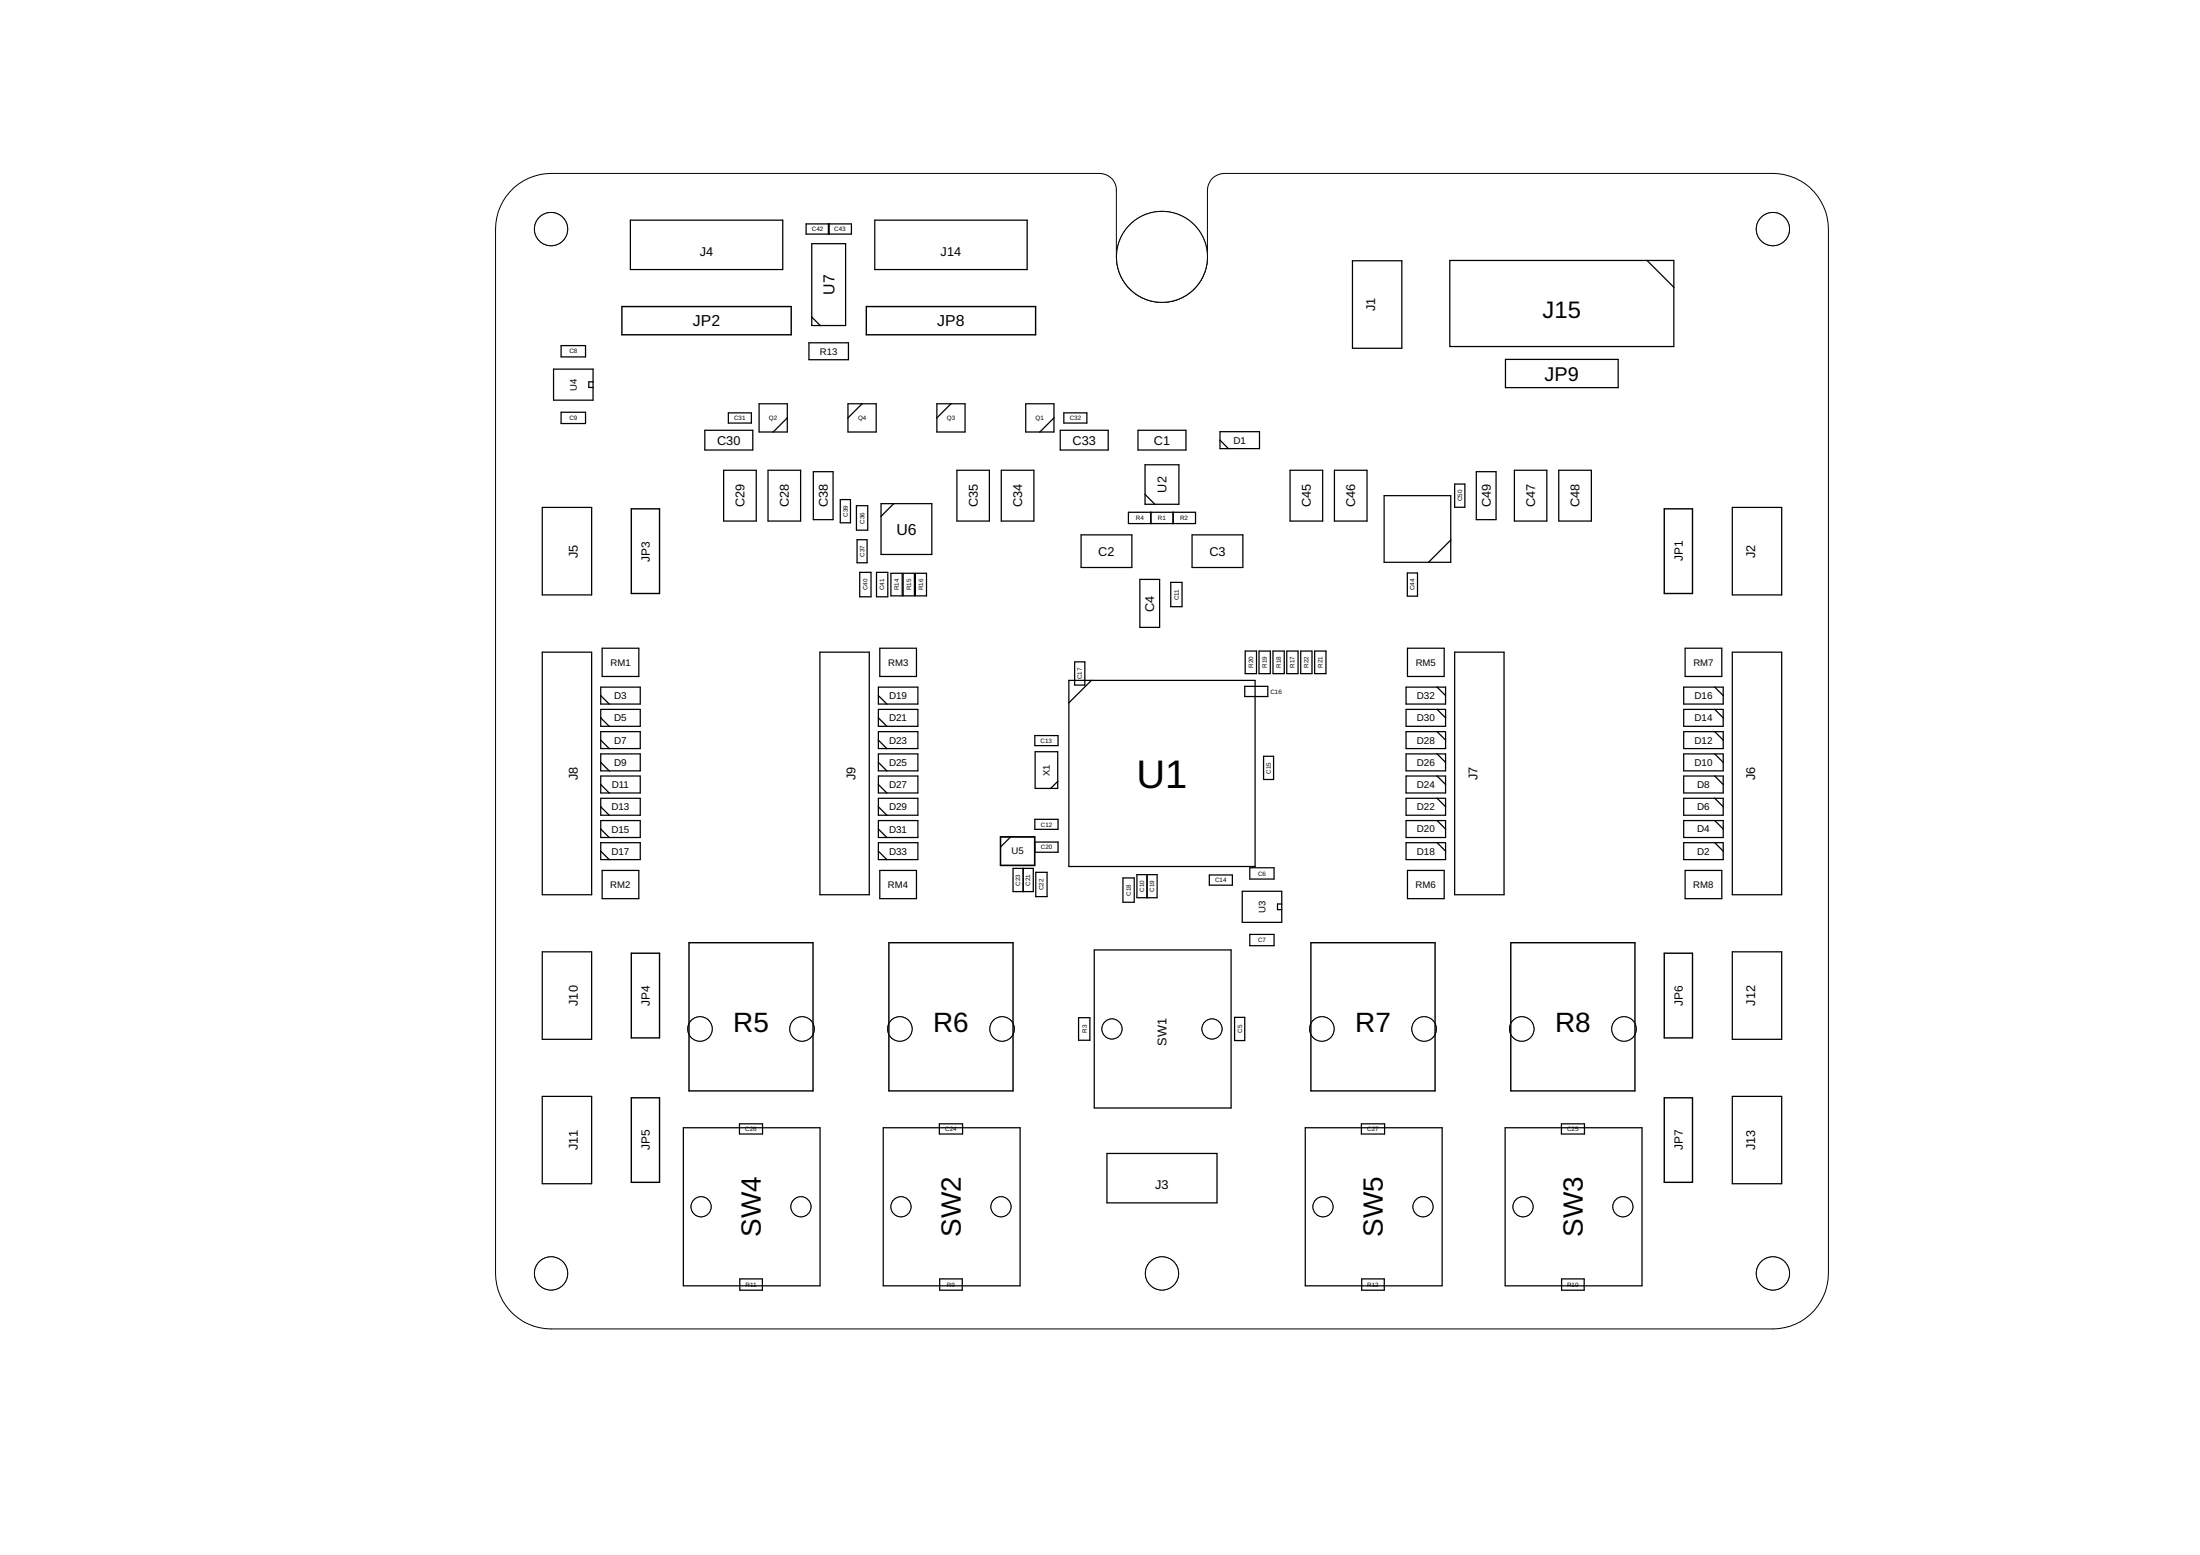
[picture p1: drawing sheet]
<svg xmlns="http://www.w3.org/2000/svg" width="297mm" height="210mm" viewBox="0 0 297 210" stroke-linecap="round" stroke-linejoin="round" font-family="sans-serif">
<g fill="none" stroke="#000" stroke-width=".14">
<path d="M69.4 25.3a7.6 7.6 0 0 1 5-1.9h74.1a2.26 2.26 0 0 1 2.2 2.3v9a6.1 6.1 0 0 0 6.2 6.1 6.1 6.1 0 0 0 6.1-6.1v-9a2.26 2.26 0 0 1 2.3-2.3h74.1a7.5 7.5 0 0 1 7.5 7.5v141a7.5 7.5 0 0 1-7.5 7.5h-165a7.5 7.5 0 0 1-7.5-7.5v-141a7.7 7.7 0 0 1 2.5-5.6z"/>
<circle cx="239.4" cy="30.9" r="2.24"/>
</g>
<circle cx="239.4" cy="30.9" r="2.24" fill="#fff" stroke="#000" stroke-width=".14"/>
<circle cx="239.4" cy="171.9" r="2.24" fill="none" stroke="#000" stroke-width=".14"/>
<circle cx="239.4" cy="171.9" r="2.24" fill="#fff" stroke="#000" stroke-width=".14"/>
<circle cx="74.4" cy="171.9" r="2.24" fill="none" stroke="#000" stroke-width=".14"/>
<circle cx="74.4" cy="171.9" r="2.24" fill="#fff" stroke="#000" stroke-width=".14"/>
<circle cx="74.4" cy="30.9" r="2.24" fill="none" stroke="#000" stroke-width=".14"/>
<circle cx="74.4" cy="30.9" r="2.24" fill="#fff" stroke="#000" stroke-width=".14"/>
<circle cx="156.9" cy="34.7" r="6.1" fill="none" stroke="#000" stroke-width=".14"/>
<circle cx="156.9" cy="34.7" r="6.1" fill="#fff" stroke="#000" stroke-width=".14"/>
<circle cx="156.9" cy="171.9" r="2.24" fill="none" stroke="#000" stroke-width=".14"/>
<circle cx="156.9" cy="171.9" r="2.24" fill="#fff" stroke="#000" stroke-width=".14"/>
<circle cx="192.3" cy="138.9" r="1.65" fill="none" stroke="#000" stroke-width=".14"/>
<circle cx="192.3" cy="138.9" r="1.65" fill="#fff" stroke="#000" stroke-width=".14"/>
<circle cx="178.5" cy="138.9" r="1.65" fill="none" stroke="#000" stroke-width=".14"/>
<circle cx="178.5" cy="138.9" r="1.65" fill="#fff" stroke="#000" stroke-width=".14"/>
<circle cx="219.3" cy="138.9" r="1.65" fill="none" stroke="#000" stroke-width=".14"/>
<circle cx="219.3" cy="138.9" r="1.65" fill="#fff" stroke="#000" stroke-width=".14"/>
<circle cx="205.5" cy="138.9" r="1.65" fill="none" stroke="#000" stroke-width=".14"/>
<circle cx="205.5" cy="138.9" r="1.65" fill="#fff" stroke="#000" stroke-width=".14"/>
<circle cx="108.3" cy="138.9" r="1.65" fill="none" stroke="#000" stroke-width=".14"/>
<circle cx="108.3" cy="138.9" r="1.65" fill="#fff" stroke="#000" stroke-width=".14"/>
<circle cx="94.5" cy="138.9" r="1.65" fill="none" stroke="#000" stroke-width=".14"/>
<circle cx="94.5" cy="138.9" r="1.65" fill="#fff" stroke="#000" stroke-width=".14"/>
<circle cx="135.3" cy="138.9" r="1.65" fill="none" stroke="#000" stroke-width=".14"/>
<circle cx="135.3" cy="138.9" r="1.65" fill="#fff" stroke="#000" stroke-width=".14"/>
<circle cx="121.5" cy="138.9" r="1.65" fill="none" stroke="#000" stroke-width=".14"/>
<circle cx="121.5" cy="138.9" r="1.65" fill="#fff" stroke="#000" stroke-width=".14"/>
<circle cx="150.1" cy="138.9" r="1.35" fill="none" stroke="#000" stroke-width=".14"/>
<circle cx="150.1" cy="138.9" r="1.35" fill="#fff" stroke="#000" stroke-width=".14"/>
<circle cx="163.6" cy="138.9" r="1.35" fill="none" stroke="#000" stroke-width=".14"/>
<circle cx="163.6" cy="138.9" r="1.35" fill="#fff" stroke="#000" stroke-width=".14"/>
<circle cx="121.6" cy="162.9" r="1.35" fill="none" stroke="#000" stroke-width=".14"/>
<circle cx="121.6" cy="162.9" r="1.35" fill="#fff" stroke="#000" stroke-width=".14"/>
<circle cx="135.1" cy="162.9" r="1.35" fill="none" stroke="#000" stroke-width=".14"/>
<circle cx="135.1" cy="162.9" r="1.35" fill="#fff" stroke="#000" stroke-width=".14"/>
<circle cx="205.6" cy="162.9" r="1.35" fill="none" stroke="#000" stroke-width=".14"/>
<circle cx="205.6" cy="162.9" r="1.35" fill="#fff" stroke="#000" stroke-width=".14"/>
<circle cx="219.1" cy="162.9" r="1.35" fill="none" stroke="#000" stroke-width=".14"/>
<circle cx="219.1" cy="162.9" r="1.35" fill="#fff" stroke="#000" stroke-width=".14"/>
<circle cx="94.7" cy="162.9" r="1.35" fill="none" stroke="#000" stroke-width=".14"/>
<circle cx="94.7" cy="162.9" r="1.35" fill="#fff" stroke="#000" stroke-width=".14"/>
<circle cx="108.1" cy="162.9" r="1.35" fill="none" stroke="#000" stroke-width=".14"/>
<circle cx="108.1" cy="162.9" r="1.35" fill="#fff" stroke="#000" stroke-width=".14"/>
<circle cx="178.6" cy="162.9" r="1.35" fill="none" stroke="#000" stroke-width=".14"/>
<circle cx="178.6" cy="162.9" r="1.35" fill="#fff" stroke="#000" stroke-width=".14"/>
<circle cx="192.1" cy="162.9" r="1.35" fill="none" stroke="#000" stroke-width=".14"/>
<circle cx="192.1" cy="162.9" r="1.35" fill="#fff" stroke="#000" stroke-width=".14"/>
<g fill="none" stroke="#000" stroke-width=".17">
<path d="M85.1 29.7h20.6v6.7h-20.6zM108.8 30.2h6.2v1.4h-6.2zM109.6 32.9h4.6v11h-4.6zM111.8 30.2v1.4M112 30.2v1.4M118.1 29.7h20.6v6.7h-20.6zM182.6 35.2h6.7v11.8h-6.7zM195.7 35.2h30.3v11.6h-30.3zM222.4 35.2l3.6 3.6M74.7 49.8h5.4v4.2h-5.4zM75.8 46.7h3.3v1.5h-3.3zM75.8 55.6h3.3v1.6h-3.3z"/>
<path d="M80.1 51.5h-.6v.8h.6M95.2 58.1h6.4v2.6h-6.4zM98.3 55.7h3.2v1.4h-3.2zM102.5 54.5h3.8v3.8h-3.8zM106.3 56.4l-1.9 1.9M109.2 46.3h5.4v2.3h-5.4zM109.6 42.8l1.1 1.1M114.5 54.5h3.8v3.8h-3.8zM116.4 54.5l-1.9 1.9M126.5 54.5h3.8v3.8h-3.8zM128.4 54.5l-1.9 1.9M138.5 54.5h3.8v3.8h-3.8z"/>
<path d="M142.3 56.4l-1.9 1.9M143.2 58.1h6.4v2.6h-6.4zM143.6 55.7h3.1v1.4h-3.1zM153.6 58.1h6.5v2.6h-6.5zM164.7 58.3h5.4v2.3h-5.4zM164.7 59.4l1.2 1.2M203.3 48.5h15.2v3.8h-15.2zM73.2 68.5h6.7v11.8h-6.7zM97.7 63.5h4.4v6.8h-4.4zM103.7 63.5h4.4v6.8h-4.4zM109.8 63.7h2.7v6.4h-2.7zM113.5 67.4h1.3v3.2h-1.3z"/>
<path d="M115.6 68.3h1.6v3.3h-1.6zM115.7 72.9h1.4v3.1h-1.4zM116.1 77.3h1.5v3.3h-1.5zM118.3 77.3h1.6v3.3h-1.6zM119 68h6.8v6.8h-6.8zM120.3 77.4h1.5v3h-1.5zM120.7 68l-1.7 1.7M121.9 77.4h1.6v3h-1.6zM123.6 77.4h1.5v3h-1.5zM129.2 63.5h4.4v6.8h-4.4zM135.2 63.5h4.4v6.8h-4.4zM146 72.2h6.8v4.4h-6.8z"/>
<path d="M152.4 69.2h9v1.5h-9zM153.9 78.2h2.7v6.5h-2.7zM154.6 62.7h4.6v5.4h-4.6zM154.6 66.7l1.3 1.4M155.4 69.2v1.5M158.1 78.6h1.5v3.3h-1.5zM158.4 69.2v1.5M161 72.2h6.8v4.4h-6.8zM174.2 63.5h4.4v6.8h-4.4zM180.2 63.5h4.4v6.8h-4.4zM186.9 66.9h9v9h-9zM190 77.3h1.4v3.2h-1.4z"/>
<path d="M195.9 72.9l-3 3M196.4 65.3h1.4v3.2h-1.4zM199.3 63.7h2.7v6.4h-2.7zM204.5 63.5h4.4v6.8h-4.4zM210.5 63.5h4.4v6.8h-4.4zM233.9 68.5h6.7v11.8h-6.7zM73.2 88h6.7v32.8h-6.7zM81.1 92.8h5.3v2.2h-5.3zM81.1 95.8h5.3v2.2h-5.3zM81.1 98.8h5.3v2.2h-5.3zM81.1 93.9l1.2 1.1M81.1 99.9l1.2 1.1"/>
<path d="M81.1 96.9l1.2 1.1M81.3 87.5h5v3.8h-5zM110.7 88h6.7v32.8h-6.7zM118.6 92.8h5.3v2.2h-5.3zM118.6 98.8h5.3v2.2h-5.3zM118.6 95.8h5.3v2.2h-5.3zM118.6 93.9l1.1 1.1M118.6 99.9l1.1 1.1M118.6 96.9l1.1 1.1M118.8 87.5h4.9v3.8h-4.9zM139.7 99.3h3.2v1.3h-3.2zM144.3 91.8h25.2v25.2h-25.2z"/>
<path d="M145.1 89.3h1.4v3.2h-1.4zM147.4 91.8l-3.1 3.1M168.1 92.6h3.1v1.4h-3.1zM168.1 87.9h1.6v3h-1.6zM170 87.9h1.5v3h-1.5zM171.9 87.9h1.5v3h-1.5zM173.7 87.9h1.6v3h-1.6zM175.6 87.9h1.5v3h-1.5zM177.5 87.9h1.5v3h-1.5zM189.8 92.8h5.4v2.2h-5.4zM189.8 98.8h5.4v2.2h-5.4zM189.8 95.8h5.4v2.2h-5.4z"/>
<path d="M190 87.5h5v3.8h-5zM194 98.8l1.2 1.1M194 95.8l1.2 1.1M194 92.8l1.2 1.1M196.4 88h6.7v32.8h-6.7zM227.3 92.8h5.4v2.2h-5.4zM227.3 98.8h5.4v2.2h-5.4zM227.3 95.8h5.4v2.2h-5.4zM227.5 87.5h5v3.8h-5zM231.5 98.8l1.2 1.1M231.5 95.8l1.2 1.1M231.5 92.8l1.2 1.1"/>
<path d="M233.9 88h6.7v32.8h-6.7zM81.1 101.8h5.3v2.3h-5.3zM81.1 104.8h5.3v2.2h-5.3zM81.1 107.8h5.3v2.2h-5.3zM81.1 110.8h5.3v2.3h-5.3zM81.1 113.7h5.3v2.3h-5.3zM81.1 105.9l1.2 1.1M81.1 111.9l1.2 1.2M81.1 102.9l1.2 1.2M81.1 108.9l1.2 1.1M81.1 114.9l1.2 1.1M81.3 117.5h5v3.8h-5z"/>
<path d="M118.6 104.8h5.3v2.2h-5.3zM118.6 110.8h5.3v2.3h-5.3zM118.6 101.8h5.3v2.3h-5.3zM118.6 107.8h5.3v2.2h-5.3zM118.6 113.7h5.3v2.3h-5.3zM118.6 105.9l1.1 1.1M118.6 111.9l1.1 1.2M118.6 102.9l1.1 1.2M118.6 108.9l1.1 1.1M118.6 114.9l1.1 1.1M118.8 117.5h4.9v3.8h-4.9zM135.1 112.9h4.6v3.9h-4.6z"/>
<path d="M135.1 113h4.6v3.8h-4.6zM136.4 113l-1.3 1.3M136.8 117.2h2.7v3.2h-2.7zM138.1 117.2v3.2M138.2 117.2v3.2M139.7 110.6h3.2v1.4h-3.2zM139.7 113.7h3.2v1.3h-3.2M139.8 101.5h3v4.9h-3zM139.8 117.8h1.6v3.2h-1.6zM142.8 105.5l-.9 .9M151.6 118.5h1.5v3.3h-1.5zM153.5 118.1h2.7v3.1h-2.7z"/>
<path d="M154.9 118.1v3.1M163.3 118.1h3.1v1.4h-3.1zM168.7 117.1h3.3v1.6h-3.3zM170.6 102.1h1.4v3.1h-1.4zM189.8 104.8h5.4v2.2h-5.4zM189.8 110.8h5.4v2.3h-5.4zM189.8 101.8h5.4v2.3h-5.4zM189.8 107.8h5.4v2.2h-5.4zM189.8 113.7h5.4v2.3h-5.4zM190 117.5h5v3.8h-5zM194 107.8l1.2 1.1M194 104.8l1.2 1.1"/>
<path d="M194 101.8l1.2 1.1M194 113.7l1.2 1.2M194 110.8l1.2 1.1M227.3 104.8h5.4v2.2h-5.4zM227.3 110.8h5.4v2.3h-5.4zM227.3 101.8h5.4v2.3h-5.4zM227.3 107.8h5.4v2.2h-5.4zM227.3 113.7h5.4v2.3h-5.4zM227.5 117.5h5v3.8h-5zM231.5 113.7l1.2 1.2M231.5 110.8l1.2 1.1M231.5 107.8l1.2 1.1"/>
<path d="M231.5 104.8l1.2 1.1M231.5 101.8l1.2 1.1M73.2 128.5h6.7v11.8h-6.7zM145.6 137.4h1.6v3h-1.6zM147.7 128.2h18.5v21.4h-18.5zM166.7 137.3h1.4v3.2h-1.4zM167.7 120.3h5.4v4.2h-5.4zM168.7 126.1h3.3v1.6h-3.3zM173.1 122h-.6v.8h.6M233.9 128.5h6.7v11.8h-6.7zM73.2 148h6.7v11.8h-6.7zM92.3 152.2h18.4v21.4h-18.4z"/>
<path d="M99.8 151.7h3.2v1.4h-3.2zM119.3 152.2h18.4v21.4h-18.4zM126.8 151.7h3.2v1.4h-3.2zM149.5 155.7h14.8v6.7h-14.8zM176.2 152.2h18.5v21.4h-18.5zM183.8 151.7h3.1v1.4h-3.1zM203.2 152.2h18.5v21.4h-18.5zM210.8 151.7h3.1v1.4h-3.1zM233.9 148h6.7v11.8h-6.7zM99.9 172.6h3v1.6h-3zM126.9 172.6h3v1.6h-3zM183.9 172.6h3v1.6h-3z"/>
<path d="M210.8 172.6h3.1v1.6h-3.1z"/>
</g>
<path d="M84 41.4h22.8v3.8h-22.8zM117 41.4h22.8v3.8h-22.8zM85.2 68.7h3.8v11.4h-3.8zM224.7 68.7h3.8v11.4h-3.8zM85.2 128.7h3.8v11.4h-3.8zM93 127.3h16.8v20h-16.8zM120 127.3h16.8v20h-16.8zM177 127.3h16.8v20h-16.8zM204 127.3h16.7v20h-16.7zM224.7 128.7h3.8v11.4h-3.8zM85.2 148.2h3.8v11.4h-3.8zM224.7 148.2h3.8v11.4h-3.8z" fill="none" stroke="#000" stroke-width=".19"/>
<text font-size="5.4" x="153.5" y="106.3">U1</text>
<g font-size="3.8">
<text x="99" y="139.3">R5</text>
<text x="126" y="139.3">R6</text>
<text x="183" y="139.3">R7</text>
<text x="210" y="139.3">R8</text>
<text x="102.7" y="167" transform="rotate(-90 102.7 167)">SW4</text>
<text x="129.7" y="167" transform="rotate(-90 129.7 167)">SW2</text>
<text x="186.7" y="167" transform="rotate(-90 186.7 167)">SW5</text>
<text x="213.7" y="167" transform="rotate(-90 213.7 167)">SW3</text>
</g>
<text font-size="3.2" x="208.3" y="43">J15</text>
<text font-size="2.7" x="208.5" y="51.4">JP9</text>
<g font-size="2.1">
<text x="112.7" y="39.8" transform="rotate(-90 112.7 39.8)">U7</text>
<text x="93.6" y="44.1">JP2</text>
<text x="126.6" y="44.1">JP8</text>
<text x="121" y="72.2">U6</text>
</g>
<g font-size="1.7">
<text x="94.5" y="34.5">J4</text>
<text x="127" y="34.5">J14</text>
<text x="185.7" y="42" transform="rotate(-90 185.7 42)">J1</text>
<text x="96.8" y="60">C30</text>
<text x="144.8" y="60">C33</text>
<text x="155.8" y="60">C1</text>
<text x="100.5" y="68.5" transform="rotate(-90 100.5 68.5)">C29</text>
<text x="106.5" y="68.5" transform="rotate(-90 106.5 68.5)">C28</text>
<text x="111.8" y="68.5" transform="rotate(-90 111.8 68.5)">C38</text>
<text x="132" y="68.5" transform="rotate(-90 132 68.5)">C35</text>
<text x="138" y="68.5" transform="rotate(-90 138 68.5)">C34</text>
<text x="157.5" y="66.5" transform="rotate(-90 157.5 66.5)">U2</text>
<text x="177" y="68.5" transform="rotate(-90 177 68.5)">C45</text>
<text x="183" y="68.5" transform="rotate(-90 183 68.5)">C46</text>
<text x="201.3" y="68.5" transform="rotate(-90 201.3 68.5)">C49</text>
<text x="207.3" y="68.5" transform="rotate(-90 207.3 68.5)">C47</text>
<text x="213.3" y="68.5" transform="rotate(-90 213.3 68.5)">C48</text>
<text x="78" y="75.3" transform="rotate(-90 78 75.3)">J5</text>
<text x="148.3" y="75">C2</text>
<text x="163.3" y="75">C3</text>
<text x="237" y="75.3" transform="rotate(-90 237 75.3)">J2</text>
<text x="155.8" y="82.6" transform="rotate(-90 155.8 82.6)">C4</text>
<text x="78" y="105.3" transform="rotate(-90 78 105.3)">J8</text>
<text x="115.5" y="105.3" transform="rotate(-90 115.5 105.3)">J9</text>
<text x="199.5" y="105.3" transform="rotate(-90 199.5 105.3)">J7</text>
<text x="237" y="105.3" transform="rotate(-90 237 105.3)">J6</text>
<text x="78" y="135.8" transform="rotate(-90 78 135.8)">J10</text>
<text x="237" y="135.8" transform="rotate(-90 237 135.8)">J12</text>
<text x="157.5" y="141.2" transform="rotate(-90 157.5 141.2)">SW1</text>
<text x="78" y="155.2" transform="rotate(-90 78 155.2)">J11</text>
<text x="237" y="155.3" transform="rotate(-90 237 155.3)">J13</text>
<text x="156" y="160.5">J3</text>
</g>
<g font-size="1.6">
<text x="87.7" y="75.8" transform="rotate(-90 87.7 75.8)">JP3</text>
<text x="227.2" y="75.8" transform="rotate(-90 227.2 75.8)">JP1</text>
<text x="87.7" y="135.8" transform="rotate(-90 87.7 135.8)">JP4</text>
<text x="227.2" y="135.8" transform="rotate(-90 227.2 135.8)">JP6</text>
<text x="87.7" y="155.3" transform="rotate(-90 87.7 155.3)">JP5</text>
<text x="227.2" y="155.3" transform="rotate(-90 227.2 155.3)">JP7</text>
</g>
<g font-size="1.3">
<text x="110.7" y="47.9">R13</text>
<text x="77.9" y="52.7" transform="rotate(-90 77.9 52.7)">U4</text>
<text x="166.5" y="59.9">D1</text>
<text x="82.4" y="89.8">RM1</text>
<text x="119.9" y="89.8">RM3</text>
<text x="191.1" y="89.8">RM5</text>
<text x="228.6" y="89.8">RM7</text>
<text x="82.9" y="94.4">D3</text>
<text x="120" y="94.4">D19</text>
<text x="191.3" y="94.4">D32</text>
<text x="228.8" y="94.4">D16</text>
<text x="82.9" y="100.4">D7</text>
<text x="82.9" y="97.4">D5</text>
<text x="120" y="100.4">D23</text>
<text x="120" y="97.4">D21</text>
<text x="191.3" y="100.4">D28</text>
<text x="191.3" y="97.4">D30</text>
<text x="228.8" y="100.4">D12</text>
<text x="228.8" y="97.4">D14</text>
<text x="82.6" y="106.4">D11</text>
<text x="82.9" y="103.4">D9</text>
<text x="120" y="106.4">D27</text>
<text x="120" y="103.4">D25</text>
<text x="141.7" y="104.7" transform="rotate(-90 141.7 104.7)">X1</text>
<text x="191.3" y="106.4">D24</text>
<text x="191.3" y="103.4">D26</text>
<text x="228.8" y="103.4">D10</text>
<text x="229.1" y="106.4">D8</text>
<text x="82.6" y="112.4">D15</text>
<text x="82.6" y="109.4">D13</text>
<text x="120" y="112.4">D31</text>
<text x="120" y="109.4">D29</text>
<text x="191.3" y="109.4">D22</text>
<text x="191.3" y="112.4">D20</text>
<text x="229.1" y="112.4">D4</text>
<text x="229.1" y="109.4">D6</text>
<text x="82.4" y="119.9">RM2</text>
<text x="82.6" y="115.4">D17</text>
<text x="119.9" y="119.9">RM4</text>
<text x="120" y="115.4">D33</text>
<text x="136.6" y="115.3">U5</text>
<text x="191.1" y="119.9">RM6</text>
<text x="191.3" y="115.4">D18</text>
<text x="228.6" y="119.9">RM8</text>
<text x="229.1" y="115.4">D2</text>
<text x="170.8" y="123.2" transform="rotate(-90 170.8 123.2)">U3</text>
</g>
<g font-size=".8">
<text x="109.6" y="31.2">C42</text>
<text x="112.6" y="31.2">C43</text>
<text x="76.9" y="47.7">C8</text>
<text x="76.9" y="56.7">C9</text>
<text x="99.1" y="56.7">C31</text>
<text x="103.8" y="56.7">Q2</text>
<text x="115.8" y="56.7">Q4</text>
<text x="127.8" y="56.7">Q3</text>
<text x="139.8" y="56.7">Q1</text>
<text x="144.4" y="56.7">C32</text>
<text x="114.5" y="69.8" transform="rotate(-90 114.5 69.8)">C39</text>
<text x="116.7" y="70.7" transform="rotate(-90 116.7 70.7)">C36</text>
<text x="153.4" y="70.2">R4</text>
<text x="156.3" y="70.2">R1</text>
<text x="159.3" y="70.2">R2</text>
<text x="197.4" y="67.7" transform="rotate(-90 197.4 67.7)">C50</text>
<text x="116.7" y="75.2" transform="rotate(-90 116.7 75.2)">C37</text>
<text x="117.1" y="79.7" transform="rotate(-90 117.1 79.7)">C40</text>
<text x="119.4" y="79.7" transform="rotate(-90 119.4 79.7)">C41</text>
<text x="121.4" y="79.7" transform="rotate(-90 121.4 79.7)">R14</text>
<text x="123" y="79.7" transform="rotate(-90 123 79.7)">R15</text>
<text x="124.6" y="79.7" transform="rotate(-90 124.6 79.7)">R16</text>
<text x="159.2" y="81" transform="rotate(-90 159.2 81)">C11</text>
<text x="191" y="79.7" transform="rotate(-90 191 79.7)">C44</text>
<text x="146.1" y="91.7" transform="rotate(-90 146.1 91.7)">C17</text>
<text x="169.2" y="90.2" transform="rotate(-90 169.2 90.2)">R20</text>
<text x="171.1" y="90.2" transform="rotate(-90 171.1 90.2)">R19</text>
<text x="171.5" y="93.6">C16</text>
<text x="172.9" y="90.2" transform="rotate(-90 172.9 90.2)">R18</text>
<text x="174.8" y="90.2" transform="rotate(-90 174.8 90.2)">R17</text>
<text x="176.7" y="90.2" transform="rotate(-90 176.7 90.2)">R22</text>
<text x="178.6" y="90.2" transform="rotate(-90 178.6 90.2)">R21</text>
<text x="140.5" y="100.3">C13</text>
<text x="171.6" y="104.4" transform="rotate(-90 171.6 104.4)">C15</text>
<text x="140.5" y="111.6">C12</text>
<text x="137.8" y="119.6" transform="rotate(-90 137.8 119.6)">C23</text>
<text x="139.1" y="119.6" transform="rotate(-90 139.1 119.6)">C21</text>
<text x="140.5" y="114.7">C20</text>
<text x="164.1" y="119.1">C14</text>
<text x="169.9" y="118.2">C6</text>
<text x="140.9" y="120.2" transform="rotate(-90 140.9 120.2)">C22</text>
<text x="152.7" y="120.9" transform="rotate(-90 152.7 120.9)">C18</text>
<text x="154.5" y="120.4" transform="rotate(-90 154.5 120.4)">C10</text>
<text x="155.9" y="120.4" transform="rotate(-90 155.9 120.4)">C19</text>
<text x="169.9" y="127.2">C7</text>
<text x="146.7" y="139.4" transform="rotate(-90 146.7 139.4)">R3</text>
<text x="167.7" y="139.4" transform="rotate(-90 167.7 139.4)">C5</text>
<text x="100.6" y="152.7">C26</text>
<text x="127.6" y="152.7">C24</text>
<text x="184.6" y="152.7">C27</text>
<text x="211.6" y="152.7">C25</text>
<text x="100.7" y="173.7">R11</text>
<text x="127.8" y="173.7">R9</text>
<text x="184.6" y="173.7">R12</text>
<text x="211.6" y="173.7">R10</text>
</g>
</svg>
